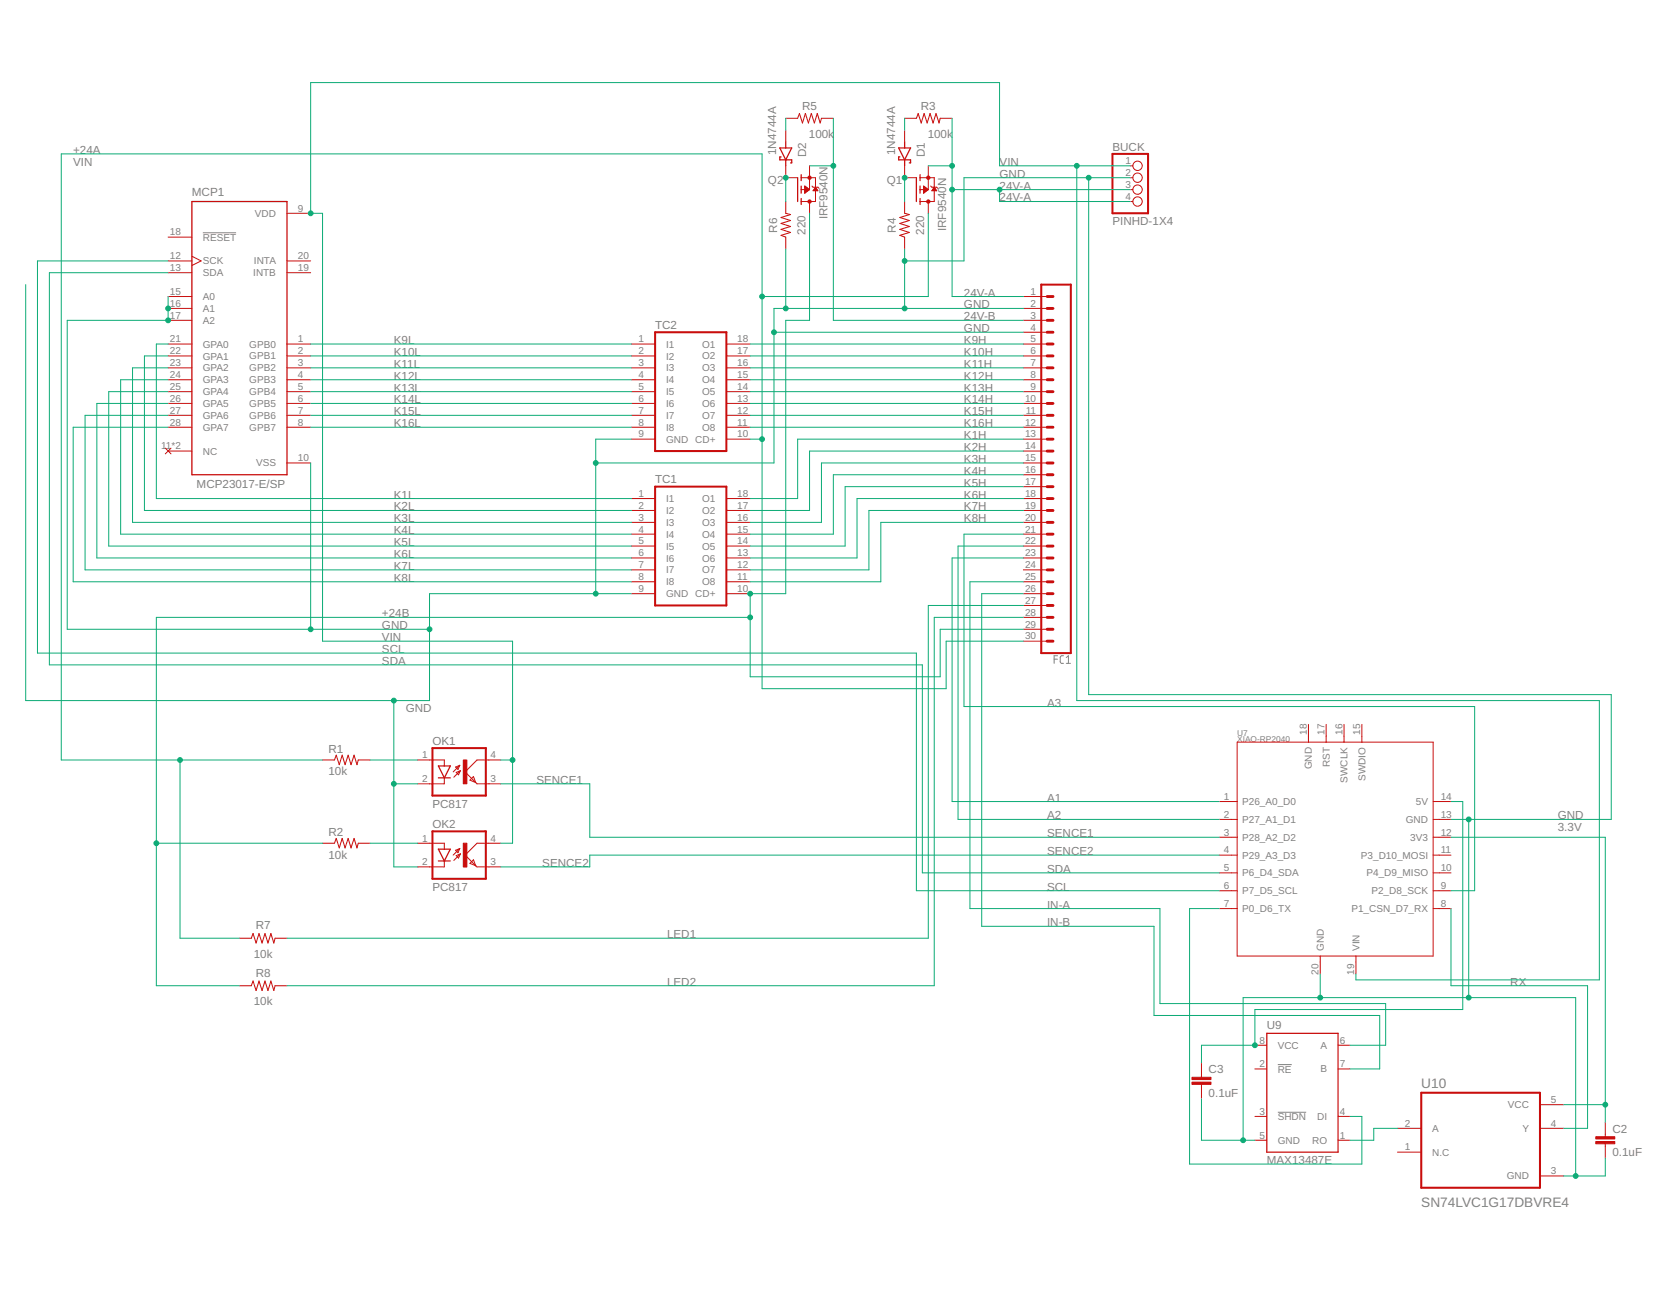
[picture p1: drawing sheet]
<svg xmlns="http://www.w3.org/2000/svg" width="279mm" height="216mm" viewBox="0 0 279 216" stroke-linecap="round" stroke-linejoin="round" font-family="sans-serif">
<path d="M33.9 38.9h5.6M176.3 110.2h.5M176.8 109.6h-.5v1.2M177.8 109.6h-.4l-.1 .3v.8l.1 .1h.4M178.3 110.8h.7M178.3 109.9l.3-.3v1.2M213.7 177.9h2.3M213.7 185.9h4.7" fill="none" stroke="#808080" stroke-width=".17"/>
<g fill="none" stroke="#c90d0c" stroke-width=".21">
<path d="M32.1 33.7h15.9v45.6h-15.9zM130.4 24.7h2l-1 2zM130.6 26.2h-.2v.5h2v.5h-.2M131.4 23.7v1M131.4 26.7v1M133.4 29.7v4M134 29.2v1M134 31.1v1.2M134 33.2v1M150.3 24.7h2l-1 2zM150.5 26.2h-.2v.5h2v.5h-.3M151.3 23.7v1"/>
<path d="M151.3 26.7v1M153.2 29.7v4M153.8 29.2v1M153.8 31.1v1.2M153.8 33.2v1M73.3 128h2l-1 2zM73.3 130h2M73.3 141.9h2l-1 2zM73.3 143.9h2M211.8 172.7h11.9v19.8h-11.9z"/>
</g>
<g fill="none" stroke="#c90d0c" stroke-width=".17">
<path d="M131.4 19.8h2l.3-.8 .5 1.6 .5-1.6 .5 1.6 .5-1.6 .5 1.6 .5-1.6 .4 1.6 .3-.8h1.9M151.3 19.8h1.9l.3-.8 .5 1.6 .5-1.6 .5 1.6 .5-1.6 .5 1.6 .5-1.6 .5 1.6 .2-.8h2M28.1 39.6h4M48 35.6h3.9M131.4 27.7v2h2M131.4 33.7v1.9l.8 .3-1.6 .4 1.6 .6-1.6 .4 1.6 .5-1.6 .5 1.6 .5-1.6 .5 .8 .3v2M131.4 21.8v1.9M134 31.7h1.4M134 29.7h2.4v4h-2.4M134.6 31.8h.5M134.6 31.7h.7M134.6 31.6h.6"/>
<path d="M134.6 31.5h.5M134.6 31.4h.4M134.6 31.3h.3M134.6 32.2h.1M134.6 32.1h.2M134.6 32h.3M134.6 31.9h.4M134.6 31.2h.1M134.6 31.1h.1M134.6 32.3h.1M135.4 27.7v4M135.4 33.7v1.9"/>
<path d="M135.4 31.7l-.8-.6v1.2M135.4 31.7l-.8 .6M135.8 31.1l.2 .2h.8l.1 .2M136 31.8h.7M136 31.7h.7M136.1 31.7h.5M136.2 31.6h.3M136.2 31.5h.3M136.3 31.4h.1M136.3 31.3h.1M136.4 31.3l.4 .6h-.8zM151.3 27.7v2h1.9"/>
<path d="M151.3 33.7v1.9l.7 .3-1.5 .4 1.5 .6-1.5 .4 1.5 .5-1.5 .5 1.5 .5-1.5 .5 .8 .3v2M151.3 21.8v1.9M153.8 31.7h1.4M153.8 29.7h2.4v4h-2.4M154.4 31.8h.6M154.4 31.7h.7M154.4 31.6h.7M154.4 31.5h.6M154.4 31.4h.4M154.4 31.3h.3M154.4 32.3h.1M154.4 32.2h.2"/>
<path d="M154.4 32.1h.3M154.4 32h.4M154.4 31.9h.5M154.4 31.2h.2M154.4 31.1h.1M155.2 27.7v4M155.2 33.7v1.9M155.2 31.7l-.8-.6v1.2M155.2 31.7l-.8 .6M155.6 31.1l.2 .2h.8l.2 .2M155.9 31.8h.7M155.9 31.7h.6"/>
<path d="M156 31.7h.5M156 31.6h.4M156.1 31.5h.2M156.1 31.4h.2M156.2 31.3h.1M156.2 31.3l.4 .6h-.8zM189 31.7h.4M189 29.7h.4M189 33.7h.4M189 27.7h.4M28.1 43.6h4M28.1 45.6h4"/>
<path d="M28.1 49.6h4M28.1 51.5h4M28.1 53.5h4M28.1 57.5h4M28.1 59.5h4M32.1 42.8l1.5 .8-1.5 .8M48 43.6h3.9M48 45.6h3.9M48 57.5h3.9M48 59.5h3.9M105.6 57.5h3.9M105.6 59.5h3.9"/>
<path d="M121.5 57.5h3.9M121.5 59.5h3.9M171.1 49.6h4M171.1 51.5h4M171.1 53.5h4M171.1 57.5h4M171.1 59.5h4M171.1 55.5h4M27.6 74.9l1 .9M28.1 61.5h4M28.1 63.5h4M28.1 65.4h4"/>
<path d="M28.1 67.4h4M28.1 69.4h4M28.1 71.4h4M28.1 75.4h4M28.6 74.9l-1 .9M48 77.4h3.9M48 61.5h3.9M48 63.5h3.9M48 65.4h3.9M48 67.4h3.9M48 69.4h3.9M48 71.4h3.9"/>
<path d="M105.6 61.5h3.9M105.6 63.5h3.9M105.6 65.4h3.9M105.6 67.4h3.9M105.6 69.4h3.9M105.6 71.4h3.9M105.6 73.4h3.9M121.5 61.5h3.9M121.5 63.5h3.9M121.5 65.4h3.9M121.5 67.4h3.9M121.5 69.4h3.9"/>
<path d="M121.5 71.4h3.9M121.5 73.4h3.9M171.1 77.4h4M171.1 61.5h4M171.1 63.5h4M171.1 65.4h4M171.1 67.4h4M171.1 69.4h4M171.1 71.4h4M171.1 75.4h4M171.1 73.4h4M171.1 79.3h4"/>
<path d="M105.6 83.3h3.9M105.6 85.3h3.9M105.6 87.3h3.9M105.6 89.3h3.9M105.6 91.2h3.9M105.6 93.2h3.9M105.6 95.2h3.9M105.6 97.2h3.9M105.6 99.2h3.9M121.5 83.3h3.9M121.5 85.3h3.9M121.5 87.3h3.9"/>
<path d="M121.5 89.3h3.9M121.5 91.2h3.9M121.5 93.2h3.9M121.5 95.2h3.9M121.5 97.2h3.9M121.5 99.2h3.9M171.1 83.3h4M171.1 85.3h4M171.1 87.3h4M171.1 89.3h4M171.1 91.2h4M171.1 93.2h4"/>
<path d="M171.1 95.2h4M171.1 97.2h4M171.1 99.2h4M171.1 81.3h4M171.1 101.2h4M171.1 103.2h4M171.1 105.2h4M171.1 107.1h4M53.9 127h2l.3-.8 .5 1.6 .5-1.6 .5 1.6 .5-1.6 .5 1.6 .5-1.6 .5 1.6 .2-.8h2M69.8 127h4.5v1M74.3 130v1h-4.5M76.2 128.2l.7-.3-.3 .7z"/>
<path d="M76.3 129.1l.7-.3-.3 .7zM76.9 127.9l-1.1 1.1M77 128.8l-1.1 1.1M79.2 129.8l.3 1-.9-.4zM83.7 127h-3.9l-2 2 2 2h3.9M203.9 133.9h3M203.9 136.9h3M203.9 139.9h3M206.9 124h32.7v35.8h-32.7zM218.8 121.1v2.9M221.7 121.1v2.9M224.7 121.1v2.9"/>
<path d="M227.7 121.1v2.9M239.6 133.9h3M239.6 136.9h3M239.6 139.9h3M40 156.8h2l.3-.8 .5 1.6 .5-1.6 .5 1.6 .5-1.6 .5 1.6 .5-1.6 .5 1.6 .2-.8h2M53.9 140.9h2l.3-.8 .5 1.6 .5-1.6 .5 1.6 .5-1.6 .5 1.6 .5-1.6 .5 1.6 .2-.8h2M69.8 140.9h4.5v1M74.3 143.9v1h-4.5M76.2 142.1l.7-.3-.3 .7zM76.3 143l.7-.3-.3 .7zM76.9 141.8l-1.1 1.1M77 142.7l-1.1 1.1"/>
<path d="M78.6 144.3l.6-.6 .3 1zM79.5 144.7l.3 .2h3.9M83.7 140.9h-3.9l-2 2 1.7 1.8M203.9 142.9h3M203.9 145.9h3M203.9 148.8h3M203.9 151.8h3M220.7 159.8v3M226.7 159.8v3M239.6 142.9h3M239.6 145.9h3M239.6 148.8h3"/>
<path d="M239.6 151.8h3M40 164.7h2l.3-.8 .5 1.6 .5-1.6 .5 1.6 .5-1.6 .5 1.6 .5-1.6 .5 1.6 .2-.8h2M200.9 177.6v2.4M209.8 174.7h2M209.8 178.6h2M223.7 174.7h2M223.7 178.6h2M200.9 181.2v2.4M209.8 190.5h2M209.8 186.6h2M223.7 190.5h2M223.7 186.6h2"/>
<path d="M233.7 188.6h3.9M233.7 192.5h3.9M257.5 188.6h4M257.5 184.6h4M257.5 196.5h4M268.4 187.6v2.3M268.4 191.1v2.4"/>
<circle cx="190.2" cy="29.7" r=".78"/>
<circle cx="190.2" cy="27.7" r=".78"/>
<circle cx="190.2" cy="33.7" r=".78"/>
<circle cx="190.2" cy="31.7" r=".78"/>
</g>
<path d="M186 25.7h6v9.9h-6zM109.5 55.5h12v19.9h-12zM174.1 47.6h4.9v61.5h-4.9zM109.5 81.3h12v19.9h-12zM72.3 125h8.9v7.9h-8.9zM72.3 138.9h8.9v8h-8.9zM237.6 182.6h19.9v15.9h-19.9z" fill="none" stroke="#c90d0c" stroke-width=".34"/>
<g fill="none" stroke="#c90d0c" stroke-width=".49">
<path d="M175.1 53.5h1M175.1 51.5h1M175.1 49.6h1M175.1 57.5h1M175.1 55.5h1M175.1 59.5h1M175.1 61.5h1M175.1 63.5h1M175.1 65.4h1M175.1 67.4h1M175.1 73.4h1M175.1 71.4h1"/>
<path d="M175.1 69.4h1M175.1 77.4h1M175.1 75.4h1M175.1 79.3h1M175.1 81.3h1M175.1 83.3h1M175.1 85.3h1M175.1 87.3h1M175.1 93.2h1M175.1 91.2h1M175.1 89.3h1M175.1 97.2h1"/>
<path d="M175.1 95.2h1M175.1 99.2h1M175.1 101.2h1M175.1 103.2h1M175.1 105.2h1M175.1 107.1h1"/>
</g>
<g fill="#c90d0c" stroke="#c90d0c" stroke-width=".17">
<path d="M77.5 127h.6v4h-.6z"/>
<path d="M77.5 140.9h.6v4h-.6z"/>
<path d="M266.8 190.8h3.2v.3h-3.2z"/>
<path d="M266.8 189.9h3.2v.4h-3.2z"/>
<path d="M199.3 180.8h3.2v.4h-3.2z"/>
<path d="M199.3 180h3.2v.4h-3.2z"/>
</g>
<g fill="#c90d0c" stroke="#c90d0c" stroke-width=".17">
<circle cx="155.2" cy="29.7" r=".28"/>
<circle cx="155.2" cy="33.7" r=".28"/>
<circle cx="135.4" cy="29.7" r=".28"/>
<circle cx="135.4" cy="33.7" r=".28"/>
</g>
<g fill="none" stroke="#0dab76" stroke-width=".17">
<path d="M131.4 19.8v2M139.3 19.8v33.7h31.8M151.3 19.8v2M159.2 19.8v29.8h11.9M131.4 29.7v4M135.4 35.6v17.9h-4v45.7h-6v13.9h31.8v-7.9h13.9M135.4 27.7h3.9M151.3 29.7v4M155.2 35.6v14h-27.8M155.2 27.7h4M159.2 31.7h29.8M167.1 31.7v2h21.9"/>
<path d="M180 27.7v89.4h87.4v46.6h-40.7v-.9M182 29.7v86.4h87.4v20.8h-26.8M189 27.7h-21.9v-13.9h-115.2v21.8h2v71.5h31.8v33.8h-2M189 29.7h-27.8v13.9h-9.9M4.3 47.6v69.5h67.5v-17.9h33.8M28.1 57.5h-2v25.8h79.5M28.1 59.5h-3.9v25.8h81.4M28.1 45.6h-19.8v65.5h145.9v34.8h49.7M28.1 49.6v3.9h-16.9v51.7h60.6M28.1 43.6h-21.8v65.5h146.9v39.7h50.7M51.9 57.5h53.7M51.9 59.5h53.7"/>
<path d="M125.4 57.5h45.7M125.4 59.5h45.7M129.4 55.5h41.7M131.4 41.6v9.9M151.3 41.6v9.9M171.1 51.5h-41.7v25.9h-29.8M28.1 61.5h-5.9v25.8h83.4M28.1 63.5h-7.9v25.8h85.4M28.1 65.4h-9.9v25.8h87.4M28.1 67.4h-11.9v25.8h89.4M28.1 69.4h-13.9v25.8h91.4M28.1 71.4h-15.9v25.8h93.4"/>
<path d="M51.9 61.5h53.7M51.9 63.5h53.7M51.9 65.4h53.7M51.9 67.4h53.7M51.9 69.4h53.7M51.9 71.4h53.7M51.9 77.4v27.8M105.6 73.4h-6v25.8M125.4 61.5h45.7M125.4 63.5h45.7M125.4 65.4h45.7M125.4 67.4h45.7"/>
<path d="M125.4 69.4h45.7M125.4 71.4h45.7M125.4 73.4h2M171.1 73.4h-37.7v9.9h-8M171.1 75.4h-35.7v9.9h-10M171.1 77.4h-33.7v9.9h-12M171.1 79.3h-31.8v10h-13.9M171.1 83.3h-27.8v9.9h-17.9M171.1 85.3h-25.8v9.9h-19.9M171.1 87.3h-23.8v9.9h-21.9M171.1 89.3h-9.9v28.8h85.4v30.7h-4M171.1 81.3h-29.8v9.9h-15.9"/>
<path d="M171.1 91.2h-10.9v45.7h43.7M171.1 93.2h-11.9v40.7h44.7M171.1 97.2h-8.9v54.6h31.8v15.9h37.7v7h-6M171.1 99.2h-7v55.6h28.9v14.9h37.7v8.9h-5M65.8 117.1v27.8h4M125.4 103.2h-99.3v61.5h13.9M171.1 107.1h-12.9v8h-30.8v-89.4h-117.2v101.3h43.7M171.1 101.2h-15.9v55.6h-107.2M171.1 103.2h-14.9v61.5h-108.2M30.1 127v29.8h9.9M61.9 127h7.9M65.8 131h4"/>
<path d="M83.7 127h2M83.7 131h14.9v8.9h105.3M242.6 139.9h25.8v47.7M242.6 133.9h2v34.8h-34.8v6h-8.9v2.9M245.6 136.9v29.8M26.1 140.9h27.8M61.9 140.9h7.9M203.9 142.9h-105.3v2h-14.9M203.9 151.8h-5v42.7h28.8v-7.9h-2M242.6 151.8v12.9h22.9v23.9h-4M220.7 162.8v3.9M200.9 183.6v6.9h8.9"/>
<path d="M207.9 190.5v-23.8h55.6v29.8M233.7 188.6h-4v1.9h-4M261.5 184.6h6.9M268.4 193.5v3h-6.9"/>
</g>
<g fill="#0dab76" stroke="#0dab76" stroke-width=".17">
<circle cx="127.4" cy="49.6" r=".4"/>
<circle cx="30.1" cy="127" r=".4"/>
<circle cx="127.4" cy="73.4" r=".4"/>
<circle cx="159.2" cy="27.7" r=".4"/>
<circle cx="159.2" cy="31.7" r=".4"/>
<circle cx="167.1" cy="31.7" r=".4"/>
<circle cx="151.3" cy="29.7" r=".4"/>
<circle cx="131.4" cy="29.7" r=".4"/>
<circle cx="139.3" cy="27.7" r=".4"/>
<circle cx="125.4" cy="99.2" r=".4"/>
<circle cx="26.1" cy="140.9" r=".4"/>
<circle cx="125.4" cy="103.2" r=".4"/>
<circle cx="51.9" cy="105.2" r=".4"/>
<circle cx="99.6" cy="77.4" r=".4"/>
<circle cx="129.4" cy="55.5" r=".4"/>
<circle cx="99.6" cy="99.2" r=".4"/>
<circle cx="65.8" cy="131" r=".4"/>
<circle cx="71.8" cy="105.2" r=".4"/>
<circle cx="151.3" cy="51.5" r=".4"/>
<circle cx="131.4" cy="51.5" r=".4"/>
<circle cx="151.3" cy="43.6" r=".4"/>
<circle cx="65.8" cy="117.1" r=".4"/>
<circle cx="182" cy="29.7" r=".4"/>
<circle cx="207.9" cy="190.5" r=".4"/>
<circle cx="263.5" cy="196.5" r=".4"/>
<circle cx="245.6" cy="166.7" r=".4"/>
<circle cx="220.7" cy="166.7" r=".4"/>
<circle cx="245.6" cy="136.9" r=".4"/>
<circle cx="28.1" cy="51.5" r=".4"/>
<circle cx="28.1" cy="53.5" r=".4"/>
<circle cx="209.8" cy="174.7" r=".4"/>
<circle cx="85.7" cy="127" r=".4"/>
<circle cx="51.9" cy="35.6" r=".4"/>
<circle cx="180" cy="27.7" r=".4"/>
<circle cx="268.4" cy="184.6" r=".4"/>
</g>
<g font-size="2.3" fill="#808080">
<text x="237.6" y="181.8">U10</text>
<text x="237.6" y="201.6">SN74LVC1G17DBVRE4</text>
</g>
<text font-size="2" fill="#808080" x="32.1" y="32.8">MCP1</text>
<g font-size="1.9" fill="#808080">
<text x="134.1" y="18.3">R5</text>
<text x="135.3" y="23">100k</text>
<text x="154" y="18.3">R3</text>
<text x="155.1" y="23">100k</text>
<text x="12.2" y="25.7">+24A</text>
<text x="12.2" y="27.7">VIN</text>
<text x="129.8" y="25.9" transform="rotate(-90 129.8 25.9)">1N4744A</text>
<text x="134.8" y="26.2" transform="rotate(-90 134.8 26.2)">D2</text>
<text x="149.7" y="25.9" transform="rotate(-90 149.7 25.9)">1N4744A</text>
<text x="154.6" y="26.2" transform="rotate(-90 154.6 26.2)">D1</text>
<text x="167.1" y="29.7">GND</text>
<text x="167.1" y="27.7">VIN</text>
<text x="186" y="25.2">BUCK</text>
<text x="128.4" y="30.7">Q2</text>
<text x="148.3" y="30.7">Q1</text>
<text x="167.1" y="31.7">24V-A</text>
<text x="167.1" y="33.7">24V-A</text>
<text x="129.9" y="38.9" transform="rotate(-90 129.9 38.9)">R6</text>
<text x="134.7" y="39.2" transform="rotate(-90 134.7 39.2)">220</text>
<text x="138.3" y="36.6" transform="rotate(-90 138.3 36.6)">IRF9540N</text>
<text x="149.8" y="38.9" transform="rotate(-90 149.8 38.9)">R4</text>
<text x="154.5" y="39.2" transform="rotate(-90 154.5 39.2)">220</text>
<text x="158.2" y="38.6" transform="rotate(-90 158.2 38.6)">IRF9540N</text>
<text x="186" y="37.6">PINHD-1X4</text>
<text x="161.2" y="49.6">24V-A</text>
<text x="161.2" y="53.5">24V-B</text>
<text x="161.2" y="51.5">GND</text>
<text x="65.9" y="59.5">K10L</text>
<text x="65.9" y="57.5">K9L</text>
<text x="109.5" y="54.9">TC2</text>
<text x="161.2" y="57.5">K9H</text>
<text x="161.2" y="59.5">K10H</text>
<text x="161.2" y="55.5">GND</text>
<text x="65.9" y="61.5">K11L</text>
<text x="65.9" y="63.5">K12L</text>
<text x="65.9" y="65.4">K13L</text>
<text x="161.2" y="61.5">K11H</text>
<text x="161.2" y="63.5">K12H</text>
<text x="161.2" y="65.4">K13H</text>
<text x="65.9" y="67.4">K14L</text>
<text x="65.9" y="69.4">K15L</text>
<text x="65.9" y="71.4">K16L</text>
<text x="161.2" y="67.4">K14H</text>
<text x="161.2" y="69.4">K15H</text>
<text x="161.2" y="71.4">K16H</text>
<text x="161.2" y="73.4">K1H</text>
<text x="161.2" y="75.4">K2H</text>
<text x="161.2" y="77.4">K3H</text>
<text x="32.9" y="81.5">MCP23017-E/SP</text>
<text x="65.9" y="83.3">K1L</text>
<text x="109.5" y="80.7">TC1</text>
<text x="161.2" y="79.3">K4H</text>
<text x="161.2" y="81.3">K5H</text>
<text x="161.2" y="83.3">K6H</text>
<text x="65.9" y="85.3">K2L</text>
<text x="65.9" y="87.3">K3L</text>
<text x="65.9" y="89.3">K4L</text>
<text x="161.2" y="85.3">K7H</text>
<text x="161.2" y="87.3">K8H</text>
<text x="65.9" y="91.3">K5L</text>
<text x="65.9" y="93.2">K6L</text>
<text x="65.9" y="95.2">K7L</text>
<text x="65.9" y="97.2">K8L</text>
<text x="63.9" y="103.2">+24B</text>
<text x="63.9" y="105.2">GND</text>
<text x="63.9" y="107.1">VIN</text>
<text x="63.9" y="111.1">SDA</text>
<text x="63.9" y="109.1">SCL</text>
<text x="67.8" y="119.1">GND</text>
<text x="175.1" y="118.1">A3</text>
<text x="54.9" y="125.8">R1</text>
<text x="72.3" y="124.5">OK1</text>
<text x="54.9" y="129.6">10k</text>
<text x="89.7" y="131">SENCE1</text>
<text x="72.3" y="134.9">PC817</text>
<text x="175.1" y="136.9">A2</text>
<text x="175.1" y="133.9">A1</text>
<text x="260.5" y="136.9">GND</text>
<text x="54.9" y="143.5">10k</text>
<text x="54.9" y="139.7">R2</text>
<text x="72.3" y="138.4">OK2</text>
<text x="175.1" y="139.9">SENCE1</text>
<text x="175.1" y="142.9">SENCE2</text>
<text x="260.5" y="138.9">3.3V</text>
<text x="72.3" y="148.8">PC817</text>
<text x="90.7" y="144.9">SENCE2</text>
<text x="175.1" y="145.9">SDA</text>
<text x="175.1" y="148.8">SCL</text>
<text x="42.8" y="155.3">R7</text>
<text x="175.1" y="151.8">IN-A</text>
<text x="175.1" y="154.8">IN-B</text>
<text x="42.4" y="160.1">10k</text>
<text x="111.5" y="156.8">LED1</text>
<text x="42.8" y="163.3">R8</text>
<text x="111.5" y="164.7">LED2</text>
<text x="252.5" y="164.7">RX</text>
<text x="42.4" y="168">10k</text>
<text x="211.8" y="171.9">U9</text>
<text x="202.1" y="179.3">C3</text>
<text x="202.1" y="183.3">0.1uF</text>
<text x="269.6" y="189.3">C2</text>
<text x="211.8" y="194.5">MAX13487E</text>
<text x="269.6" y="193.2">0.1uF</text>
</g>
<g font-size="1.7" fill="#808080">
<text x="188.2" y="27.4">1</text>
<text x="188.2" y="29.4">2</text>
<text x="49.8" y="35.4">9</text>
<text x="188.2" y="31.4">3</text>
<text x="188.2" y="33.4">4</text>
<text x="28.4" y="39.3">18</text>
<text x="33.9" y="40.2">RESET</text>
<text x="42.6" y="36.2">VDD</text>
<text x="28.4" y="43.3">12</text>
<text x="28.4" y="45.3">13</text>
<text x="33.9" y="44.2">SCK</text>
<text x="33.9" y="46.2">SDA</text>
<text x="42.3" y="46.2">INTB</text>
<text x="42.5" y="44.2">INTA</text>
<text x="49.8" y="43.3">20</text>
<text x="49.8" y="45.3">19</text>
<text x="28.4" y="49.3">15</text>
<text x="28.4" y="51.3">16</text>
<text x="28.4" y="53.2">17</text>
<text x="33.9" y="50.1">A0</text>
<text x="33.9" y="52.1">A1</text>
<text x="172.3" y="49.3">1</text>
<text x="172.3" y="51.3">2</text>
<text x="172.3" y="53.2">3</text>
<text x="28.4" y="57.2">21</text>
<text x="28.4" y="59.2">22</text>
<text x="33.9" y="54.1">A2</text>
<text x="33.9" y="58.1">GPA0</text>
<text x="41.7" y="58.1">GPB0</text>
<text x="49.8" y="57.2">1</text>
<text x="49.8" y="59.2">2</text>
<text x="106.8" y="57.2">1</text>
<text x="106.8" y="59.2">2</text>
<text x="111.4" y="58.1">I1</text>
<text x="117.4" y="58.1">O1</text>
<text x="123.3" y="57.2">18</text>
<text x="123.3" y="59.2">17</text>
<text x="172.3" y="55.2">4</text>
<text x="172.3" y="57.2">5</text>
<text x="172.3" y="59.2">6</text>
<text x="28.4" y="61.2">23</text>
<text x="28.4" y="63.2">24</text>
<text x="28.4" y="65.2">25</text>
<text x="33.9" y="60.1">GPA1</text>
<text x="33.9" y="62.1">GPA2</text>
<text x="33.9" y="64">GPA3</text>
<text x="41.7" y="60.1">GPB1</text>
<text x="41.7" y="62.1">GPB2</text>
<text x="41.7" y="64">GPB3</text>
<text x="49.8" y="61.2">3</text>
<text x="49.8" y="63.2">4</text>
<text x="49.8" y="65.2">5</text>
<text x="106.8" y="61.2">3</text>
<text x="106.8" y="63.2">4</text>
<text x="106.8" y="65.2">5</text>
<text x="111.4" y="60.1">I2</text>
<text x="111.4" y="62.1">I3</text>
<text x="111.4" y="64">I4</text>
<text x="117.4" y="60.1">O2</text>
<text x="117.4" y="62.1">O3</text>
<text x="117.4" y="64">O4</text>
<text x="123.3" y="61.2">16</text>
<text x="123.3" y="63.2">15</text>
<text x="123.3" y="65.2">14</text>
<text x="172.3" y="61.2">7</text>
<text x="172.3" y="63.2">8</text>
<text x="172.3" y="65.2">9</text>
<text x="28.4" y="67.1">26</text>
<text x="28.4" y="69.1">27</text>
<text x="28.4" y="71.1">28</text>
<text x="33.9" y="66">GPA4</text>
<text x="33.9" y="68">GPA5</text>
<text x="33.9" y="70">GPA6</text>
<text x="33.9" y="72">GPA7</text>
<text x="41.7" y="66">GPB4</text>
<text x="41.7" y="68">GPB5</text>
<text x="41.7" y="70">GPB6</text>
<text x="41.7" y="72">GPB7</text>
<text x="49.8" y="67.1">6</text>
<text x="49.8" y="69.1">7</text>
<text x="49.8" y="71.1">8</text>
<text x="106.8" y="67.1">6</text>
<text x="106.8" y="69.1">7</text>
<text x="106.8" y="71.1">8</text>
<text x="111.4" y="66">I5</text>
<text x="111.4" y="68">I6</text>
<text x="111.4" y="70">I7</text>
<text x="111.4" y="72">I8</text>
<text x="117.4" y="72">O8</text>
<text x="117.4" y="66">O5</text>
<text x="117.4" y="68">O6</text>
<text x="117.4" y="70">O7</text>
<text x="123.3" y="71.1">11</text>
<text x="123.3" y="67.1">13</text>
<text x="123.3" y="69.1">12</text>
<text x="171.4" y="67.1">10</text>
<text x="171.4" y="71.1">12</text>
<text x="171.5" y="69.1">11</text>
<text x="26.9" y="75.1">11*2</text>
<text x="33.9" y="76">NC</text>
<text x="42.8" y="77.9">VSS</text>
<text x="49.8" y="77.1">10</text>
<text x="106.8" y="73.1">9</text>
<text x="111.4" y="74">GND CD+</text>
<text x="123.3" y="73.1">10</text>
<text x="171.4" y="73.1">13</text>
<text x="171.4" y="75.1">14</text>
<text x="171.4" y="77.1">15</text>
<text x="106.8" y="83">1</text>
<text x="111.4" y="83.9">I1</text>
<text x="117.4" y="83.9">O1</text>
<text x="123.3" y="83">18</text>
<text x="171.4" y="79.1">16</text>
<text x="171.4" y="81">17</text>
<text x="171.4" y="83">18</text>
<text x="106.8" y="85">2</text>
<text x="106.8" y="87">3</text>
<text x="106.8" y="89">4</text>
<text x="111.4" y="85.9">I2</text>
<text x="111.4" y="87.9">I3</text>
<text x="111.4" y="89.9">I4</text>
<text x="117.4" y="85.9">O2</text>
<text x="117.4" y="87.9">O3</text>
<text x="117.4" y="89.9">O4</text>
<text x="123.3" y="85">17</text>
<text x="123.3" y="87">16</text>
<text x="123.3" y="89">15</text>
<text x="171.4" y="85">19</text>
<text x="171.4" y="87">20</text>
<text x="171.4" y="89">21</text>
<text x="106.8" y="91">5</text>
<text x="106.8" y="93">6</text>
<text x="106.8" y="94.9">7</text>
<text x="111.4" y="91.9">I5</text>
<text x="111.4" y="93.8">I6</text>
<text x="111.4" y="95.8">I7</text>
<text x="117.4" y="91.8">O5</text>
<text x="117.4" y="93.8">O6</text>
<text x="117.4" y="95.8">O7</text>
<text x="123.3" y="91">14</text>
<text x="123.3" y="93">13</text>
<text x="123.3" y="94.9">12</text>
<text x="171.4" y="91">22</text>
<text x="171.4" y="93">23</text>
<text x="171.4" y="94.9">24</text>
<text x="106.8" y="96.9">8</text>
<text x="106.8" y="98.9">9</text>
<text x="111.4" y="97.8">I8</text>
<text x="111.4" y="99.8">GND CD+</text>
<text x="117.4" y="97.8">O8</text>
<text x="123.3" y="96.9">11</text>
<text x="123.3" y="98.9">10</text>
<text x="171.4" y="96.9">25</text>
<text x="171.4" y="98.9">26</text>
<text x="171.4" y="100.9">27</text>
<text x="171.4" y="102.9">28</text>
<text x="171.4" y="104.9">29</text>
<text x="171.4" y="106.9">30</text>
<text x="218.5" y="122.7" transform="rotate(-90 218.5 122.7)">18</text>
<text x="221.5" y="122.7" transform="rotate(-90 221.5 122.7)">17</text>
<text x="224.5" y="122.7" transform="rotate(-90 224.5 122.7)">16</text>
<text x="227.4" y="122.7" transform="rotate(-90 227.4 122.7)">15</text>
<text x="70.6" y="126.7">1</text>
<text x="70.6" y="130.7">2</text>
<text x="82" y="130.7">3</text>
<text x="82" y="126.7">4</text>
<text x="219.4" y="128.6" transform="rotate(-90 219.4 128.6)">GND</text>
<text x="222.3" y="128.2" transform="rotate(-90 222.3 128.2)">RST</text>
<text x="225.3" y="130.8" transform="rotate(-90 225.3 130.8)">SWCLK</text>
<text x="228.3" y="130.5" transform="rotate(-90 228.3 130.5)">SWDIO</text>
<text x="204.7" y="133.7">1</text>
<text x="204.7" y="136.7">2</text>
<text x="207.7" y="134.5">P26_A0_D0</text>
<text x="207.7" y="137.5">P27_A1_D1</text>
<text x="235.1" y="137.5">GND</text>
<text x="236.7" y="134.5">5V</text>
<text x="240.9" y="136.7">13</text>
<text x="240.9" y="133.7">14</text>
<text x="70.6" y="140.6">1</text>
<text x="82" y="140.6">4</text>
<text x="204.7" y="139.6">3</text>
<text x="204.7" y="142.6">4</text>
<text x="207.7" y="140.5">P28_A2_D2</text>
<text x="207.7" y="143.5">P29_A3_D3</text>
<text x="227.6" y="143.5">P3_D10_MOSI</text>
<text x="235.8" y="140.5">3V3</text>
<text x="240.9" y="142.6">11</text>
<text x="240.9" y="139.6">12</text>
<text x="70.6" y="144.6">2</text>
<text x="82" y="144.6">3</text>
<text x="204.7" y="145.6">5</text>
<text x="204.7" y="148.6">6</text>
<text x="207.7" y="146.5">P6_D4_SDA</text>
<text x="207.7" y="149.4">P7_D5_SCL</text>
<text x="228.5" y="146.5">P4_D9_MISO</text>
<text x="229.3" y="149.4">P2_D8_SCK</text>
<text x="240.9" y="148.6">9</text>
<text x="240.9" y="145.6">10</text>
<text x="204.7" y="151.5">7</text>
<text x="207.7" y="152.4">P0_D6_TX</text>
<text x="226" y="152.4">P1_CSN_D7_RX</text>
<text x="240.9" y="151.5">8</text>
<text x="221.4" y="158.9" transform="rotate(-90 221.4 158.9)">GND</text>
<text x="227.3" y="158.9" transform="rotate(-90 227.3 158.9)">VIN</text>
<text x="220.5" y="162.9" transform="rotate(-90 220.5 162.9)">20</text>
<text x="226.4" y="162.9" transform="rotate(-90 226.4 162.9)">19</text>
<text x="210.6" y="174.4">8</text>
<text x="210.6" y="178.4">2</text>
<text x="213.6" y="175.3">VCC</text>
<text x="213.6" y="179.2">RE</text>
<text x="220.8" y="179.2">B</text>
<text x="220.8" y="175.2">A</text>
<text x="224" y="178.4">7</text>
<text x="224" y="174.4">6</text>
<text x="252.1" y="185.2">VCC</text>
<text x="259.3" y="184.3">5</text>
<text x="210.6" y="190.3">5</text>
<text x="210.6" y="186.3">3</text>
<text x="213.6" y="191.1">GND</text>
<text x="213.6" y="187.2">SHDN</text>
<text x="219.4" y="191.1">RO</text>
<text x="220.2" y="187.2">DI</text>
<text x="224" y="190.3">1</text>
<text x="224" y="186.3">4</text>
<text x="234.9" y="188.3">2</text>
<text x="239.5" y="189.2">A</text>
<text x="254.5" y="189.1">Y</text>
<text x="259.3" y="188.3">4</text>
<text x="234.9" y="192.3">1</text>
<text x="239.5" y="193.1">N.C</text>
<text x="251.9" y="197.1">GND</text>
<text x="259.3" y="196.2">3</text>
</g>
<g font-size="1.4" fill="#808080">
<text x="206.9" y="124">XIAO-RP2040</text>
<text x="206.9" y="123">U7</text>
</g>
</svg>
